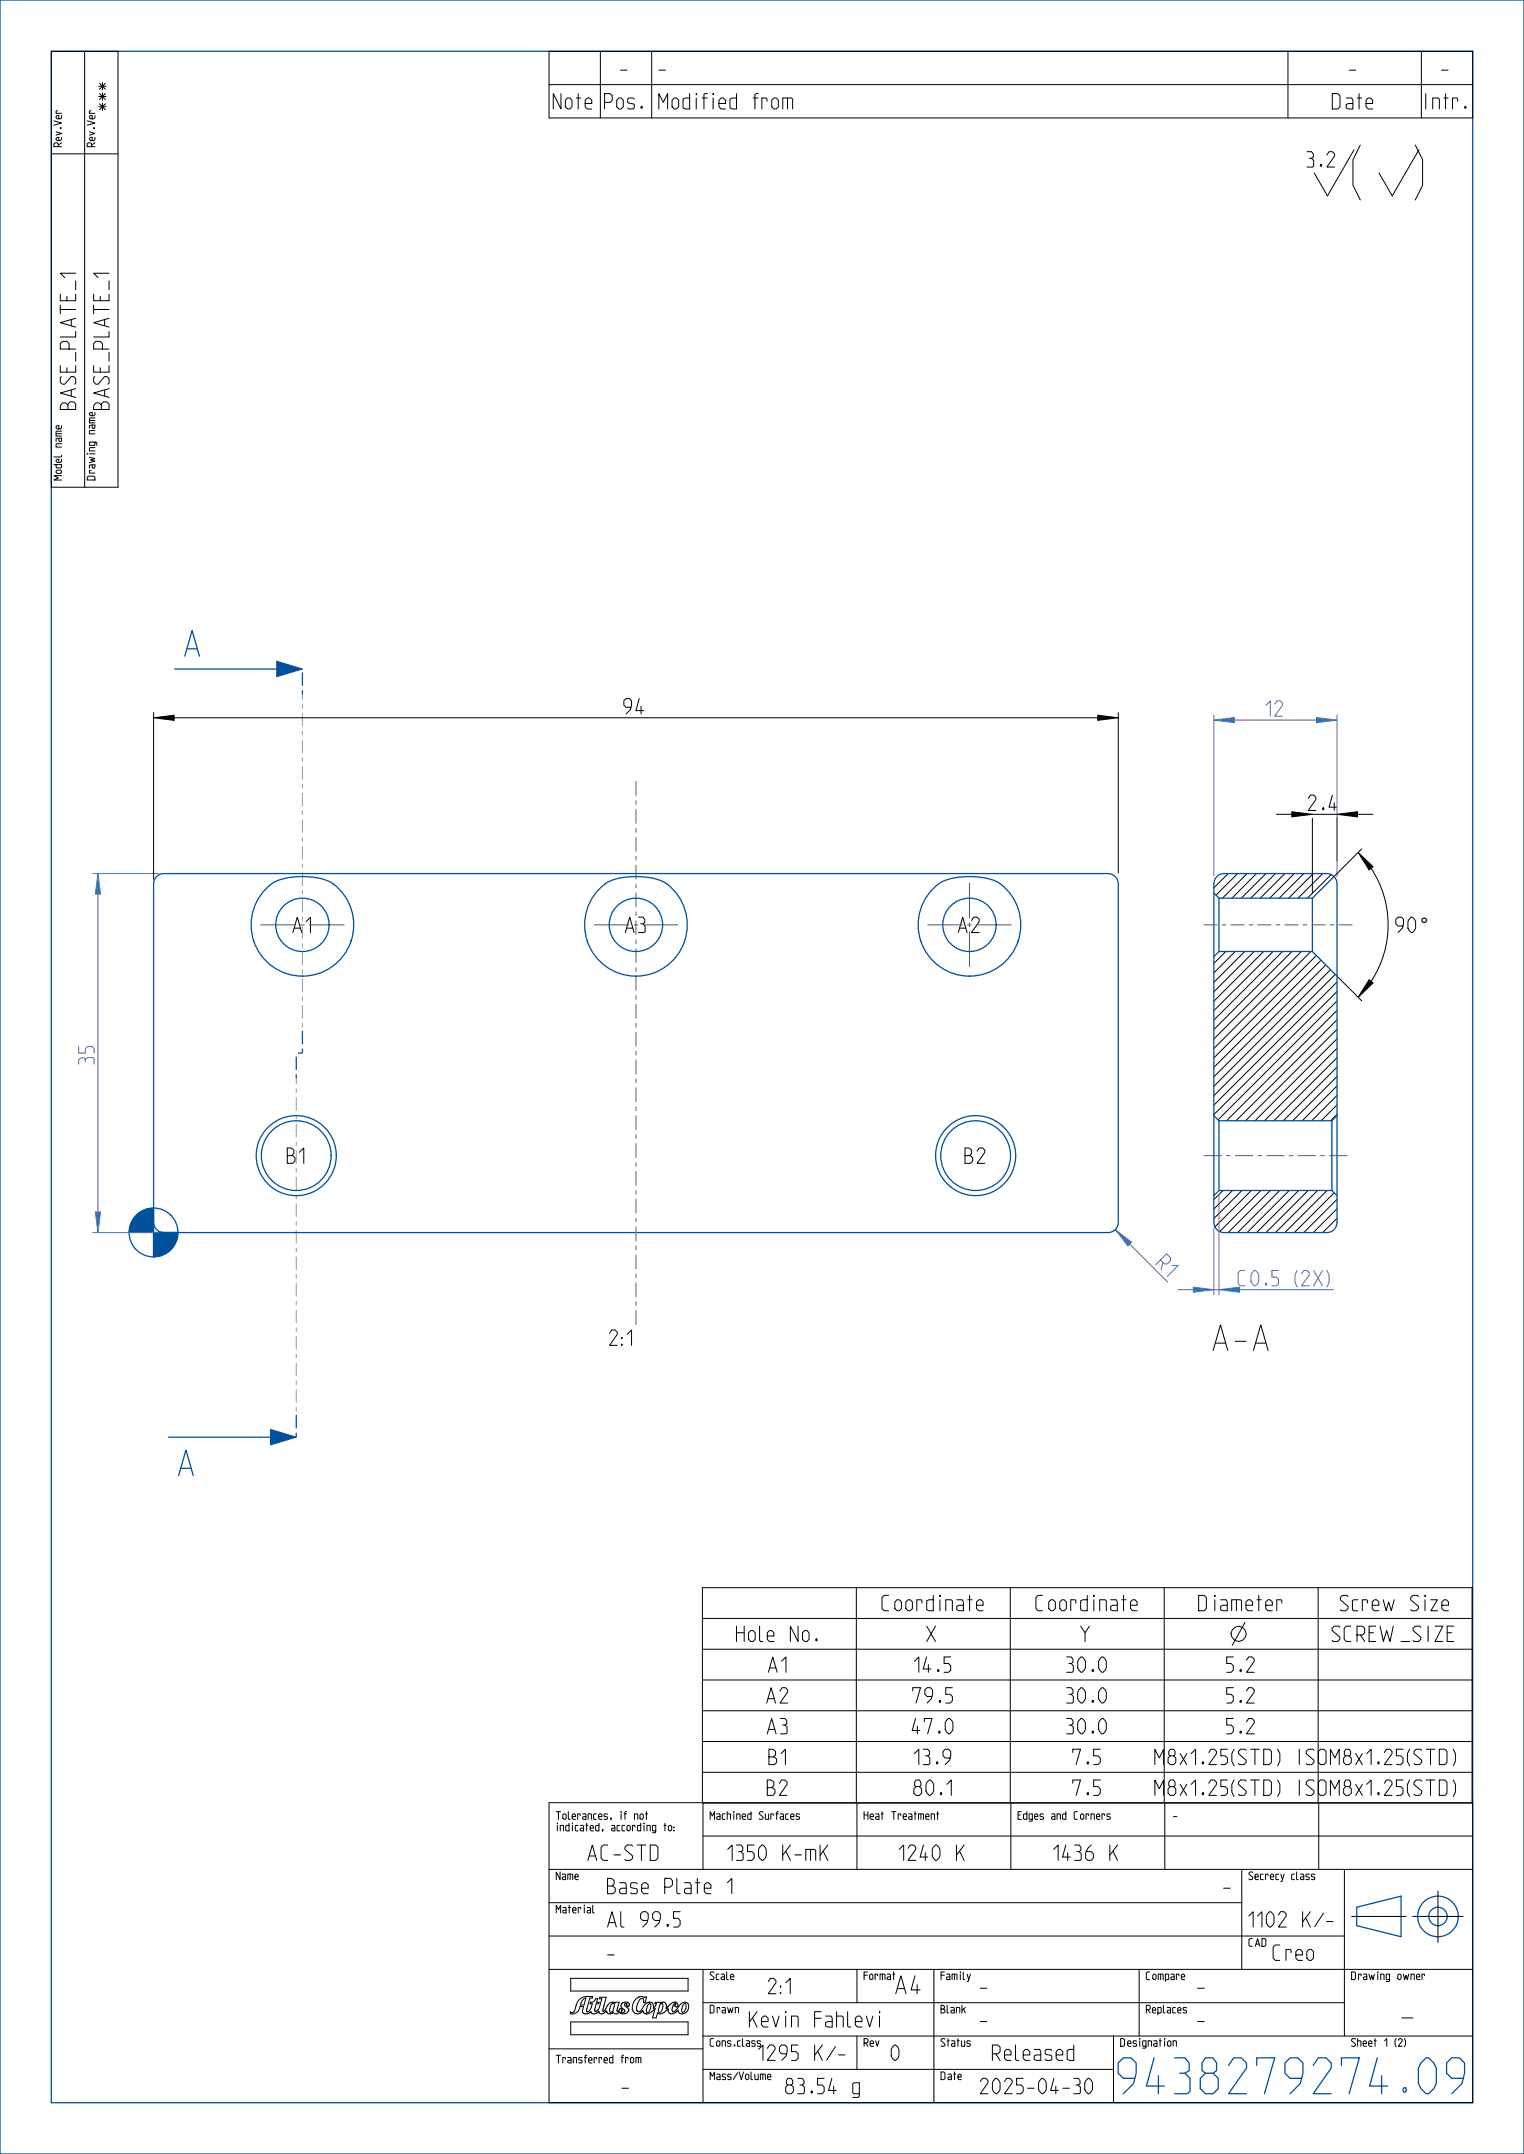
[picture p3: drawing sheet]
<svg xmlns="http://www.w3.org/2000/svg" width="297mm" height="420mm" viewBox="0 0 297 420" stroke-linecap="round" stroke-linejoin="round" font-family="sans-serif">
<path d="M238.6 170.3a2 2 0 0 0-2 2M258.6 170.3a2 2 0 0 1 2 2M236.6 238.3a2 2 0 0 0 2 2M260.6 238.3a2 2 0 0 1-2 2" fill="none" stroke="#00509b" stroke-width=".25"/>
<g fill="none" stroke="#000" stroke-width=".19">
<path d="M239.3 170.3l-2.7 2.8M241.2 170.3l-4.2 4.2M243 170.3l-4.8 4.8M244.9 170.3l-4.8 4.8M246.7 170.3l-4.8 4.8M248.6 170.3l-4.8 4.8M250.4 170.3l-4.8 4.8M252.2 170.3l-4.8 4.8M254.1 170.3l-4.8 4.8M255.9 170.3l-4.8 4.8M257.8 170.3l-4.8 4.8M259.4 170.5l-4.6 4.6"/>
<path d="M238.9 185.5l-2.3 2.4M240.7 185.5l-4.1 4.2M242.6 185.5l-6 6M244.4 185.5l-7.8 7.9M246.3 185.5l-9.7 9.7M248.1 185.5l-11.5 11.6M249.9 185.5l-13.3 13.4M251.8 185.5l-15.2 15.3M253.6 185.5l-17 17.1M255.5 185.5l-18.9 18.9M256.5 186.3l-19.9 20M257.5 187.2l-20.9 20.9"/>
<path d="M258.4 188.1l-21.8 21.9M259.3 189.1l-22.7 22.7M260.2 190l-23.6 23.6M260.6 191.5l-24 24M260.6 193.3l-24 24M260.6 195.2l-23.2 23.2M260.6 197l-21.6 21.5M260.6 198.9l-19.7 19.6M260.6 200.7l-17.9 17.8M260.6 202.5l-16 16M260.6 204.4l-14.2 14.1M260.6 206.2l-12.3 12.3"/>
<path d="M260.6 208.1l-10.5 10.4M260.6 209.9l-8.7 8.6M260.6 211.8l-6.8 6.7M260.6 213.6l-5 4.9M260.6 215.4l-3.1 3.1M260.6 217.3l-1.3 1.2M238.3 232.1l-1.7 1.8M240.2 232.1l-3.6 3.7M242 232.1l-5.4 5.5M243.9 232.1l-7.1 7.1M245.7 232.1l-8 8M247.6 232.1l-8.2 8.2"/>
<path d="M249.4 232.1l-8.2 8.2M251.2 232.1l-8.2 8.2M253.1 232.1l-8.2 8.2M254.9 232.1l-8.2 8.2M256.8 232.1l-8.2 8.2M258.6 232.1l-8.2 8.2M260 232.6l-7.8 7.7M260.6 233.9l-6.5 6.4M260.6 235.7l-4.7 4.6M260.6 237.5l-2.8 2.8"/>
</g>
<path d="M52.7 278.7l5 1.5-5 1.5z" fill="#00509b"/>
<path d="M52.7 278.7l5 1.5-5 1.5z" fill="none" stroke="#00509b" stroke-width=".19"/>
<path d="M34.8 287.7l1.4-5 1.5 5M35.3 286.3h1.9" fill="none" stroke="#00509b" stroke-width=".25"/>
<path d="M53.9 128.9l5 1.5-5 1.5z" fill="#00509b"/>
<path d="M53.9 128.9l5 1.5-5 1.5z" fill="none" stroke="#00509b" stroke-width=".19"/>
<path d="M34 130.4h19.9M36 127.9l1.4-5 1.5 5M36.5 126.5h1.9M32.8 280.2h19.9" fill="none" stroke="#00509b" stroke-width=".25"/>
<path d="M58.9 135.4v-5M57.7 210.3v-5M58.9 205.3v-5M57.7 280.2v-5" fill="none" stroke="#00509b" stroke-width=".25" stroke-dasharray=".9 .9 2.6 .9" stroke-linecap="butt"/>
<path d="M58.9 200.3v-64.9M57.7 275.2v-64.9" fill="none" stroke="#9196a0" stroke-width=".19" stroke-dasharray=".9 .9 2.6 .9" stroke-linecap="butt"/>
<path d="M29.9 140l4-.5v1zM213.9 139.5l4 .5-4 .5zM264.7 166.2l2.9 2.8-.8 .6zM266.8 191l.8 .7-2.9 2.7z" fill="#000"/>
<path d="M29.9 140l4-.5v1zM213.9 139.5l4 .5-4 .5zM264.7 166.2l2.9 2.8-.8 .6zM266.8 191l.8 .7-2.9 2.7z" fill="none" stroke="#000" stroke-width=".19"/>
<path d="M217.3 239.7l3.2 2.5-.7 .7z" fill="#6441be"/>
<path d="M217.3 239.7l3.2 2.5-.7 .7z" fill="none" stroke="#6441be" stroke-width=".19"/>
<path d="M19.1 170.3l.5 4h-1z" fill="#6441be"/>
<path d="M19.1 170.3l.5 4h-1z" fill="none" stroke="#6441be" stroke-width=".19"/>
<path d="M18.6 236.3h1l-.5 4z" fill="#6441be"/>
<path d="M18.6 236.3h1l-.5 4z" fill="none" stroke="#6441be" stroke-width=".19"/>
<path d="M251.8 158.3l4 .5-4 .5zM260.6 158.8l4-.5v1z" fill="#000"/>
<path d="M251.8 158.3l4 .5-4 .5zM260.6 158.8l4-.5v1z" fill="none" stroke="#000" stroke-width=".19"/>
<path d="M237.6 251.5l4-.5v1z" fill="#6441be"/>
<path d="M237.6 251.5l4-.5v1z" fill="none" stroke="#6441be" stroke-width=".19"/>
<path d="M232.6 251l4 .5-4 .5z" fill="#6441be"/>
<path d="M232.6 251l4 .5-4 .5z" fill="none" stroke="#6441be" stroke-width=".19"/>
<path d="M236.6 140.4l4-.5v1z" fill="#6441be"/>
<path d="M236.6 140.4l4-.5v1z" fill="none" stroke="#6441be" stroke-width=".19"/>
<path d="M256.6 139.9l4 .5-4 .5z" fill="#6441be"/>
<path d="M256.6 139.9l4 .5-4 .5z" fill="none" stroke="#6441be" stroke-width=".19"/>
<g fill="none" stroke="#00509b" stroke-width=".25">
<path d="M29.9 235.6a4.8 4.8 0 0 0-4.7 4.7M29.9 235.6a4.8 4.8 0 0 1 4.8 4.7M29.9 235.6v9.5M25.2 240.3a4.8 4.8 0 0 0 4.7 4.8M25.2 240.3h9.5M34.7 240.3a4.8 4.8 0 0 1-4.8 4.8M264.4 371.9l8.6-2.2v7.9l-8.6-2.1z"/>
<circle cx="280.2" cy="373.7" r="4"/>
<circle cx="280.2" cy="373.7" r="1.8"/>
</g>
<g fill="none" stroke="#000" stroke-width=".19">
<path d="M30 240.3h-.1M242.6 316.3l-2.5 4.5M263.4 373.7h10.6M275.3 373.7h9.8M280.2 368.7v10M111.2 385.7h22.9v2.5h-22.9zM111.2 394.3h22.9v2.4h-22.9zM112.9 389.9l1-.6h1.6l-.1 .3h-.4l-.7 2.3a.23 .23 0 0 0 0 .2 .23 .23 0 0 0 .2 .2l.4-.3 .3-.6 .2-.7h-.4l.1-.3 .5-.1 .5-.6h.4l-.2 .7h.5l-.1 .3h-.5l-.3 1a.32 .32 0 0 0 .1 .5 .32 .32 0 0 0 .5-.2l.3-.6 .5-1.7h-.5l.1-.3h1.2l-.6 2.8 .4-.2 .4-.8a.95 .95 0 0 1 1.6-.6v-.2h.8l-.5 1.6 .1 .2 .3-.1a.33 .33 0 0 1 .2-.4 .33 .33 0 0 1 .4 .2 .33 .33 0 0 1-.1 .4 .36 .36 0 0 0 .6 0 .36 .36 0 0 0-.3-.6 .74 .74 0 0 1-.3-1 .74 .74 0 0 1 1-.3 .41 .41 0 0 1 .6 .3 .41 .41 0 0 1-.4 .5l-.2-.2 .1-.3a.29 .29 0 0 0-.5 .1 .29 .29 0 0 0 .2 .4 .76 .76 0 0 1 .6 .9 .76 .76 0 0 1-.9 .6l-.6-.1-.3-.3-.8 .4-.4-.3a.74 .74 0 0 1-.8 .3 .74 .74 0 0 1-.5-.6 .95 .95 0 0 1-1.5 .3v-.2a.87 .87 0 0 1-.8 .5 .87 .87 0 0 1-.8-.5 1.08 1.08 0 0 1-1.6 .2l.2-1.2h-.7l-.3 .8-.5 .5-1.1 .1v-.3l.2 .1a.79 .79 0 0 0 .8-.9l.4-1zM113.7 389.9l.5-.3-.4 1.4h-.7zM116.1 389.7h.1M119.2 390.8l.4-.1 .1 .4-.3 1-.5 .3-.1-.6zM124 389.7a1.2 1.2 0 0 1 1.6-.2l.4-.1-.3 1.1h-.3v-.1a.5 .5 0 0 0-.3-.7 .5 .5 0 0 0-.6 .5 1.78 1.78 0 0 0-.3 2h.4l.3-.2a2.5 2.5 0 0 1 1.6-1.6 .82 .82 0 0 1 .8 1.2l.6-.9h-.3l.1-.3h1v.2a.8 .8 0 0 1 1 .1 .8 .8 0 0 1 .1 1l.3-.3a1.45 1.45 0 0 1 1.9-.8 .37 .37 0 0 1 .1 .5 .37 .37 0 0 1-.6 0l.2-.3a.19 .19 0 0 0-.2-.2 .19 .19 0 0 0-.2 .2l-.3 1.1a.34 .34 0 0 0 .2 .4 .34 .34 0 0 0 .4-.2 3.9 3.9 0 0 1 1.8-1.7 1.05 1.05 0 0 1 .9 .8 1.05 1.05 0 0 1-.5 1.1 .92 .92 0 0 1-.9 .4 .92 .92 0 0 1-.8-.8l-.1 .2a1.32 1.32 0 0 1-1.6 .4l-.2-.4v-.4l-.9 .7a.85 .85 0 0 1-1.1 .1l-.3 1h-.7l.5-1.9-.1 .1a1.65 1.65 0 0 1-1.9 .9l-.4-.5-.1 .1a1.11 1.11 0 0 1-1.5 .3 1.11 1.11 0 0 1-.4-1.4l.3-.8z"/>
<path d="M126.4 390.8l.4-.1v.7l-.3 .8-.4 .2-.1-.5zM126.6 390.7h.1M128.7 390.8l.4-.1 .1 .6-.3 .8-.4 .3-.2-.4zM133.3 390.8l.3-.1 .1 .7-.3 .7-.4 .3-.1-.6zM133.5 390.7h.1"/>
<circle cx="241.4" cy="318.6" r="1.47"/>
</g>
<path d="M29.9 240.3h4.8a4.8 4.8 0 0 1-4.8 4.8z" fill="#00509b"/>
<path d="M29.9 240.3h4.8a4.8 4.8 0 0 1-4.8 4.8z" fill="none" stroke="#00509b" stroke-width=".19"/>
<path d="M26.1 237.5l1-1 1.3-.7 1.5-.2v4.7h-4.7l.2-1.5z" fill="#00509b"/>
<path d="M26.1 237.5l1-1 1.3-.7 1.5-.2v4.7h-4.7l.2-1.5z" fill="none" stroke="#00509b" stroke-width=".19"/>
<g fill="none" stroke="#000" stroke-width=".19">
<path d="M10 10h13v85h-13zM16.5 10v85M107 10h180v13h-180zM107 16.5h180M117 10v13M127 10v13M251 10v13M277 10v13M10 30h13M263.9 29.2l-5.2 9-2.6-4.5M29.9 139v32.4M33.9 140h180"/>
<path d="M217.9 139v31.2M248.8 158.8h3M255.8 159.5v14.6M260.6 159.5v8.3M264.6 158.8h3M265.4 165.5l-5.3 5.3M267.2 169.3a20 20 0 0 1 0 22.1M260.8 190.6l4.6 4.6M136.9 309.6h150v42h-150zM136.9 315.6h150M166.9 309.6v42M196.9 309.6v42"/>
<path d="M226.9 309.6v42M256.9 309.6v42M136.9 321.6h150M136.9 327.6h150M136.9 333.6h150M136.9 339.6h150M107 351.5h180v58.5h-180zM136.9 345.6h150M137 358h150M137 351.5v13M167 351.5v13M197 351.5v13"/>
<path d="M227 351.5v13M257 351.5v13M107 364.5h180M107 371h135M107 377.5h155M242 364.5v19.5M262 364.5v32.5M107 384h180M107 399.5h30M137 390.5h125M137 397h150M137 384v26"/>
<path d="M167 384v6.5M167 397v6.5M182 384v26M217 397v13M222 384v13M137 403.5h80"/>
</g>
<g fill="none" stroke="#00509b" stroke-width=".25">
<path d="M0 0h297v420h-297zM10 10h277v400h-277zM30.5 170.9l.9-.5 .5-.1h184a2 2 0 0 1 2 2v66a2 2 0 0 1-2 2h-184a2 2 0 0 1-2-2v-66l.1-.5zM52 173.1a9.2 9.2 0 0 1 6.9-2.2 9 9 0 0 1 7.7 3 10 10 0 0 1-1.1 14 10 10 0 0 1-14-.8 10 10 0 0 1 .5-14zM117 173.1a9.2 9.2 0 0 1 6.9-2.2 9 9 0 0 1 7.7 3 10 10 0 0 1-1.1 14 10 10 0 0 1-14-.8 10 10 0 0 1 .5-14zM182 173.1a9.2 9.2 0 0 1 6.9-2.2 9 9 0 0 1 7.7 3 10 10 0 0 1-1.1 14 10 10 0 0 1-14-.8 10 10 0 0 1 .5-14zM236.6 172.3v66M236.6 174.1l1 1M237.6 175.1v10.4M237.6 175.1h18.2M238.6 170.3h20M255.8 175.1v10.4"/>
<path d="M260 170.9l-4.2 4.2M260.6 172.3v66M237.6 185.5l-1 1M237.6 185.5h18.2M255.8 185.5l4.8 4.8M236.6 217.5l1 1M237.6 218.5v13.6M237.6 218.5h22M259.6 218.5v13.6M260.6 217.5l-1 1M237.6 232.1h22M237.6 232.1l-1 1"/>
<path d="M259.6 232.1l1 1M238.6 240.3h20"/>
<circle cx="58.9" cy="180.3" r="5.2"/>
<circle cx="123.9" cy="180.3" r="5.2"/>
<circle cx="188.9" cy="180.3" r="5.2"/>
<circle cx="57.7" cy="225.3" r="7.8"/>
<circle cx="57.7" cy="225.3" r="6.8"/>
<circle cx="190.1" cy="225.3" r="7.8"/>
<circle cx="190.1" cy="225.3" r="6.8"/>
</g>
<g fill="none" stroke="#6441be" stroke-width=".19">
<path d="M236.6 139.4v31.4M260.6 139.4v20.1M240.6 140.4h16M18.1 170.3h12.8M19.1 174.3v62M260.6 167.8v3.2M236.6 239.4v13.1M237.6 233.1v19.4M18.1 240.3h12.8M220.2 242.6l7.4 7.4M229.6 251.5h3M236.6 251.5h1"/>
<path d="M241.6 251.5h18.3"/>
</g>
<g fill="none" stroke="#785055" stroke-width=".19">
<path d="M123.9 152.3v2.9M123.9 156v.9M123.9 157.8v2.8M123.9 161.5v.8M123.9 163.2v2.8M123.9 166.9v.9M123.9 168.6v2.9M123.9 172.3v.9M123.9 174.1v2.8M123.9 177.8v.8M123.9 179.5v2.8M188.9 172.1v6.9"/>
<path d="M188.9 179.9v.9M50.7 180.3h6.9M58.5 180.3h.9M60.2 180.3h6.9M115.7 180.3h6.9M123.5 180.3h.9M123.9 183.2v.8M123.9 184.9v2.9M123.9 188.6v.9M123.9 190.3v2.9M123.9 194v.9M123.9 195.8v2.8"/>
<path d="M123.9 199.5v.8M125.2 180.3h6.9M180.7 180.3h6.9M188.5 180.3h.9M188.9 181.6v6.9M190.2 180.3h6.9M234.6 180.3h2.6M238.1 180.3h.9M239.8 180.3h2.7M243.4 180.3h.8M245.1 180.3h2.7M248.6 180.3h.9"/>
<path d="M250.4 180.3h2.6M253.9 180.3h.9M255.6 180.3h2.7M259.2 180.3h.8M260.9 180.3h2.7M123.9 201.2v2.8M123.9 204.9v.9M123.9 206.6v2.9M123.9 210.3v.9M123.9 212.1v2.8M123.9 215.8v.8M123.9 217.5v2.8"/>
<path d="M123.9 221.2v.9M123.9 222.9v2.9M123.9 226.6v.9M123.9 228.3v2.9M123.9 232v.9M123.9 233.8v2.8M123.9 237.5v.8M123.9 239.2v2.8M234.6 225.3h3.5M239 225.3h.8M240.7 225.3h3.5M245.1 225.3h.8"/>
<path d="M246.8 225.3h3.5M251.2 225.3h.9M252.9 225.3h3.5M257.3 225.3h.9M259 225.3h3.6M123.9 242.9v.9M123.9 244.6v2.9M123.9 248.3v.9M123.9 250.1v2.8M123.9 253.8v.8M123.9 255.5v2.8"/>
</g>
<path d="M58.9 205.3h-1.2" fill="none" stroke="#00509b" stroke-width=".25" stroke-dasharray=".9 .9 2.6 .9" stroke-linecap="butt"/>
<text font-size="13" x="263.7" y="38.3">( )</text>
<text font-size="9.1" fill="#00509b" x="216.5" y="408.2">9438279274.09</text>
<g font-size="6.5">
<text x="236.9" y="263.3">A-A</text>
<text x="272.6" y="395.2">-</text>
</g>
<text font-size="4.6" x="173.9" y="388.7">A4</text>
<text font-size="4.1" x="276.7" y="181.8">°</text>
<g font-size="3.9">
<text x="120.8" y="14.7">-</text>
<text x="128.4" y="14.7">-</text>
<text x="262.8" y="14.7">-</text>
<text x="280.8" y="14.7">-</text>
<text x="21.3" y="21.5" transform="rotate(-90 21.3 21.5)">***</text>
<text x="107.3" y="21.2">Note</text>
<text x="117.3" y="21.2">Pos.</text>
<text x="128.4" y="21.2">Modified from</text>
<text x="259.3" y="21.2">Date</text>
<text x="276.2" y="21.2">Intr.</text>
<text x="254.7" y="32.6">3.2</text>
<text x="14.7" y="79.8" transform="rotate(-90 14.7 79.8)">BASE_PLATE_1</text>
<text x="21.3" y="79.8" transform="rotate(-90 21.3 79.8)">BASE_PLATE_1</text>
<text x="121.6" y="139.2">94</text>
<text x="254.9" y="158">2.4</text>
<text x="56.6" y="181.8">A1</text>
<text x="121.6" y="181.8">A3</text>
<text x="186.6" y="181.8">A2</text>
<text x="272" y="181.8">90°</text>
<text x="55.4" y="226.8">B1</text>
<text x="187.8" y="226.8">B2</text>
<text x="116.9" y="262.3">2:1</text>
<text x="170.2" y="314.1">Coordinate</text>
<text x="200.2" y="314.1">Coordinate</text>
<text x="232.5" y="314.1">Diameter</text>
<text x="260.2" y="314.1">Screw Size</text>
<text x="142.5" y="320.1">Hole No.</text>
<text x="180.7" y="320.1">X</text>
<text x="210.7" y="320.1">Y</text>
<text x="260.2" y="320.1">SCREW_SIZE</text>
<text x="149.5" y="326.1">A1</text>
<text x="177.2" y="326.1">14.5</text>
<text x="207.2" y="326.1">30.0</text>
<text x="238.4" y="326.1">5.2</text>
<text x="149.5" y="332.1">A2</text>
<text x="177.2" y="332.1">79.5</text>
<text x="207.2" y="332.1">30.0</text>
<text x="238.4" y="332.1">5.2</text>
<text x="149.5" y="338.1">A3</text>
<text x="177.2" y="338.1">47.0</text>
<text x="207.2" y="338.1">30.0</text>
<text x="238.4" y="338.1">5.2</text>
<text x="149.5" y="344.1">B1</text>
<text x="177.2" y="344.1">13.9</text>
<text x="208.4" y="344.1">7.5</text>
<text x="223.2" y="344.1">M8x1.25(STD) ISO</text>
<text x="257.8" y="344.1">M8x1.25(STD)</text>
<text x="149.5" y="350.1">B2</text>
<text x="177.2" y="350.1">80.1</text>
<text x="208.4" y="350.1">7.5</text>
<text x="223.2" y="350.1">M8x1.25(STD) ISO</text>
<text x="257.8" y="350.1">M8x1.25(STD)</text>
<text x="115" y="362.7">AC-STD</text>
<text x="141.5" y="362.7">1350 K-mK</text>
<text x="175" y="362.7">1240 K</text>
<text x="205" y="362.7">1436 K</text>
<text x="117.8" y="369.2">Base Plate 1</text>
<text x="238.3" y="369.2">-</text>
<text x="117.8" y="375.7">Al 99.5</text>
<text x="242.6" y="375.7">1102 K/-</text>
<text x="118.4" y="382.2">-</text>
<text x="248.1" y="382.2">Creo</text>
<text x="148.5" y="388.7">2:1</text>
<text x="191" y="388.7">-</text>
<text x="233.4" y="388.7">-</text>
<text x="145.4" y="395.2">Kevin Fahlevi</text>
<text x="191" y="395.2">-</text>
<text x="233.4" y="395.2">-</text>
<text x="147.8" y="401.7">1295 K/-</text>
<text x="173.1" y="401.7">0</text>
<text x="192.8" y="401.7">Released</text>
<text x="120.8" y="408.2">-</text>
<text x="153.1" y="408.2">83.54 g</text>
<text x="190.4" y="408.2">2025-04-30</text>
</g>
<g font-size="3.9" fill="#6441be">
<text x="246.7" y="139.7">12</text>
<text x="18.3" y="207.5" transform="rotate(-90 18.3 207.5)">35</text>
<text x="225.2" y="246.6" transform="rotate(45 225.2 246.6)">R1</text>
<text x="241.3" y="250.7">C0.5 (2X)</text>
</g>
<g font-size="2">
<text x="12" y="28.6" transform="rotate(-90 12 28.6)">Rev.Ver</text>
<text x="18.5" y="28.6" transform="rotate(-90 18.5 28.6)">Rev.Ver</text>
<text x="12" y="93.6" transform="rotate(-90 12 93.6)">Model name</text>
<text x="18.5" y="93.6" transform="rotate(-90 18.5 93.6)">Drawing name</text>
<text x="108.4" y="354.7">Tolerances, if not</text>
<text x="108.4" y="357">indicated, according to:</text>
<text x="138.4" y="354.7">Machined Surfaces</text>
<text x="168.4" y="354.7">Heat Treatment</text>
<text x="198.4" y="354.7">Edges and Corners</text>
<text x="228.4" y="354.7">-</text>
<text x="108.4" y="366.5">Name</text>
<text x="243.4" y="366.5">Secrecy class</text>
<text x="108.4" y="373">Material</text>
<text x="243.4" y="379.5">CAD</text>
<text x="138.4" y="386">Scale</text>
<text x="168.4" y="386">Format</text>
<text x="183.4" y="386">Family</text>
<text x="223.4" y="386">Compare</text>
<text x="263.4" y="386">Drawing owner</text>
<text x="138.4" y="392.5">Drawn</text>
<text x="183.4" y="392.5">Blank</text>
<text x="223.4" y="392.5">Replaces</text>
<text x="138.4" y="399">Cons.class</text>
<text x="168.4" y="399">Rev</text>
<text x="183.4" y="399">Status</text>
<text x="218.4" y="399">Designation</text>
<text x="263.4" y="399">Sheet 1 (2)</text>
<text x="108.4" y="402.2">Transferred from</text>
<text x="138.4" y="405.5">Mass/Volume</text>
<text x="183.4" y="405.5">Date</text>
</g>
</svg>
